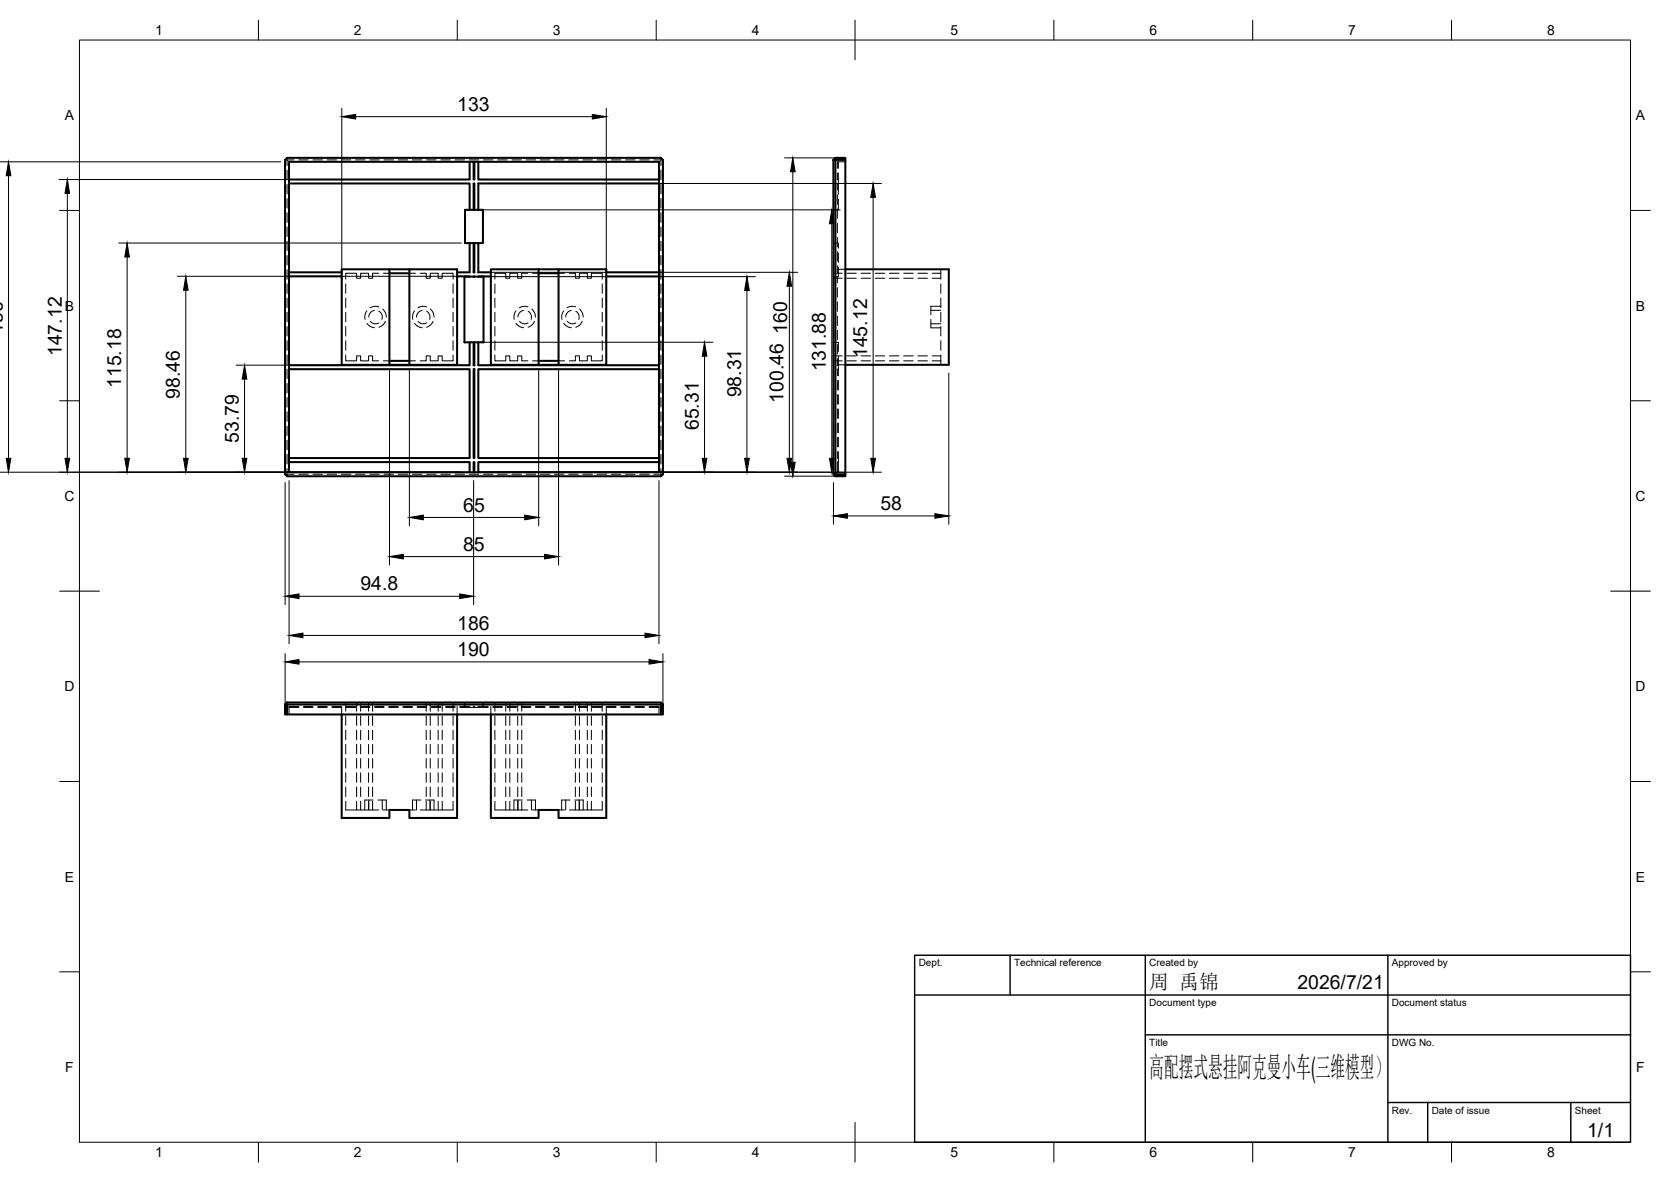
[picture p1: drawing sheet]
<svg xmlns="http://www.w3.org/2000/svg" width="420mm" height="297mm" viewBox="0 0 420 297" stroke-linecap="round" stroke-linejoin="round" font-family="sans-serif">
<!-- layer: Hidden -->
<g fill="none" stroke="#000" stroke-width=".25">
<path d="M72.2 39.7v.5h-.5M166.2 39.7v.5h.5M72.2 42.8v2.4M72.2 46.3v2.4M72.2 49.9v2.4M72.2 53.5v2.4M72.2 57.1v2.3M73.9 40.2h-1.7v1.4M75.1 40.2h2.4M78.7 40.2h2.4M82.3 40.2h2.3M85.8 40.2h2.4"/>
<path d="M89.4 40.2h2.4M93 40.2h2.4M96.6 40.2h2.3M100.1 40.2h2.4M103.7 40.2h2.4M107.3 40.2h2.3M110.8 40.2h2.4M114.4 40.2h2.4M118 40.2h2.4M121.6 40.2h2.4M125.1 40.2h2.4M128.7 40.2h2.4"/>
<path d="M132.3 40.2h2.4M135.8 40.2h2.4M139.4 40.2h2.4M143 40.2h2.4M146.6 40.2h2.3M150.1 40.2h2.4M153.7 40.2h2.4M157.3 40.2h2.4M160.9 40.2h2.3M164.4 40.2h1.8v1.4M166.2 42.8v2.4M166.2 46.3v2.4"/>
<path d="M166.2 49.9v2.4M166.2 53.5v2.4M166.2 57.1v2.3M210.5 43.5v1.6h.3M210.5 48.9v2.4M210.5 52.5v2.4M210.5 56.1v2.4M210.5 59.7v2.3M210.8 43.5v5.3M210.8 50v2.7h-1.3M210.8 40.7v1.6M210.8 46.1h-.3v1.7"/>
<path d="M212.6 40.7h-2.1v1.6M72.2 60.6v2.4M72.2 64.2v2.4M72.2 67.8v2.4M72.2 71.3v2.4M72.2 74.9v2.4M72.2 78.5v2.4M86.9 71.3v2.4M86.9 74.9v2.4M86.9 78.5v2.4M92.2 78.1l-.4 1.1v1M94.1 78a1.71 1.71 0 0 0-1.4 1.7"/>
<path d="M95.2 68.7h-1.5v1.2h-1v-1.2h-2v1.2h-1v-1.2h-2.8v1.5M95.2 77.1l-1.2-.1-.9 .4M95.3 78.2a1.66 1.66 0 0 1 .7 2.1M96.2 77.7l.6 .6 .3 1.4M96.4 68.7h1.5M102.9 68.7h1.6M104.2 78.1l-.4 1.1v1M105.6 68.7h1.6v1.2h1v-1.2h2v1.2h1v-1.2h2.7v1.5M106.1 78a1.71 1.71 0 0 0-1.4 1.7M107.3 77.1l-1.3-.1-.9 .4M107.3 78.2a1.66 1.66 0 0 1 .7 2.1M108.2 77.7l.6 .6 .3 1.4"/>
<path d="M113.9 71.3v2.4M113.9 74.9v2.4M113.9 78.5v2.4M124.4 71.3v2.4M124.4 74.9v2.4M124.4 78.5v2.4M129.8 78.1l-.5 1.1v1M131.6 78a1.71 1.71 0 0 0-1.4 1.7M132.7 68.7h-1.5v1.2h-1v-1.2h-2v1.2h-1v-1.2h-2.8v1.5M132.8 77.1l-1.3-.1-.9 .4M132.8 78.2a1.66 1.66 0 0 1 .7 2.1M133.7 77.7l.8 1 .1 1"/>
<path d="M133.9 68.7h1.5M140.4 68.7h1.6M141.8 78.1l-.5 1.1v1M143.2 68.7h1.5v1.2h1v-1.2h2v1.2h1v-1.2h2.7v1.5M143.6 78a1.71 1.71 0 0 0-1.4 1.7M144.8 77.1l-1.3-.1-.9 .4M144.8 78.2a1.66 1.66 0 0 1 .7 2.1M145.7 77.7l.8 1 .1 1M151.4 71.3v2.4M151.4 74.9v2.4M151.4 78.5v2.4M166.2 60.6v2.4"/>
<path d="M166.2 64.2v2.4M166.2 67.8v2.4M166.2 71.3v2.4M166.2 74.9v2.4M166.2 78.5v2.4M209.5 61.1h1.3v1.3M209.5 68.7h2.3M209.5 69.9h2.3M210.5 66.8v1.6h.3v1.1h-.3v1.6M210.5 63.2v2.4M210.5 72.3v2.4M210.5 75.8v2.4"/>
<path d="M210.5 79.4v2.4M210.5 67.7h2.1M210.8 69.5h-1.3M210.8 63.6v2.4M210.8 67.1v1.3M212.9 68.7h2.4M212.9 69.9h2.4M216.5 68.7h2.4M216.5 69.9h2.4M220.1 68.7h2.4M220.1 69.9h2.4M223.6 68.7h2.4"/>
<path d="M223.6 69.9h2.4M227.2 68.7h2.4M227.2 69.9h2.4M230.8 68.7h2.4M230.8 69.9h2.4M234.1 78h2.5M234.4 68.7h2.2M234.4 69.9h2.2M236.6 77h-2.5v2.1M236.6 67.7v2.5M236.6 71.3v2.4M236.6 74.9v2.4"/>
<path d="M236.6 78.5v2.4M72.2 82.1v2.3M72.2 85.6v2.4M72.2 89.2v2.4M72.2 92.8v2.4M72.2 96.4v2.3M72.2 99.9v2.4M86.9 89.2v1.5h2.8v-1.3h1v1.3h2v-1.3h1v1.3h1.5M86.9 82.1v2.3M86.9 85.6v2.4M92.3 81.3l.8 .7 1 .3M93.1 80.8a1.71 1.71 0 0 0 2.2 .4"/>
<path d="M96.4 90.7h1.5M96.9 80.8l-.7 1-.9 .4M102.9 90.7h1.6M104.3 81.3l.8 .7 1.1 .3M105.1 80.8a1.71 1.71 0 0 0 2.2 .4M108.9 80.8l-.7 1-.9 .4M113.9 89.2v1.5h-2.7v-1.3h-1v1.3h-2v-1.3h-1v1.3h-1.6M113.9 82.1v2.3M113.9 85.6v2.4M124.4 89.2v1.5h2.8v-1.3h1v1.3h2v-1.3h1v1.3h1.5M124.4 82.1v2.3M124.4 85.6v2.4"/>
<path d="M129.8 81.3l.8 .7 1.1 .3M130.6 80.8a1.71 1.71 0 0 0 2.2 .4M133.9 90.7h1.5M134.4 80.8l-.7 1-.9 .4M140.4 90.7h1.6M141.8 81.3l.8 .7 1.1 .3M142.6 80.8a1.71 1.71 0 0 0 2.2 .4M146.4 80.8l-.7 1-.9 .4M151.4 89.2v1.5h-2.7v-1.3h-1v1.3h-2v-1.3h-1v1.3h-1.5M151.4 82.1v2.3M151.4 85.6v2.4M166.2 82.1v2.3"/>
<path d="M166.2 85.6v2.4M166.2 89.2v2.4M166.2 92.8v2.4M166.2 96.4v2.3M166.2 99.9v2.4M209.5 86h1.3v2.3M209.5 90.7h2.3M209.5 89.4h2.3M210.5 83v2.4M210.5 86.6v2.3M210.5 90.1v1.7h.3M210.5 95.6v2.4"/>
<path d="M210.5 99.2v2.4M210.5 91.7h2.1M210.8 89.5v4.9M210.8 95.6v2.4M210.8 99.2v2.4M210.8 92.8h-.3v1.6M212.9 90.7h2.4M212.9 89.4h2.4M216.5 90.7h2.4M216.5 89.4h2.4M220.1 90.7h2.4M220.1 89.4h2.4"/>
<path d="M223.6 90.7h2.4M223.6 89.4h2.4M227.2 90.7h2.4M227.2 89.4h2.4M230.8 90.7h2.4M230.8 89.4h2.4M234.1 80.3v2.1h2.5M234.1 81.4h2.5M234.4 90.7h2.2M234.4 89.4h2.2M236.6 82.1v2.3M236.6 85.6v2.4"/>
<path d="M236.6 89.2v2.5M71.7 119.2h.5v.5M72.2 117.8v1.4h1.7M72.2 103.5v2.4M72.2 107.1v2.3M72.2 110.6v2.4M72.2 114.2v2.4M75.1 119.2h2.4M78.7 119.2h2.4M82.3 119.2h2.3M85.8 119.2h2.4M89.4 119.2h2.4"/>
<path d="M93 119.2h2.4M96.6 119.2h2.3M100.1 119.2h2.4M103.7 119.2h2.4M107.3 119.2h2.3M110.8 119.2h2.4M114.4 119.2h2.4M118 119.2h2.4M121.6 119.2h2.4M125.1 119.2h2.4M128.7 119.2h2.4M132.3 119.2h2.4"/>
<path d="M135.8 119.2h2.4M139.4 119.2h2.4M143 119.2h2.4M146.6 119.2h2.3M150.1 119.2h2.4M153.7 119.2h2.4M157.3 119.2h2.4M160.9 119.2h2.3M166.2 117.8v1.4h-1.8M166.2 103.5v2.4M166.2 107.1v2.3M166.2 110.6v2.4"/>
<path d="M166.2 114.2v2.4M166.7 119.2h-.5v.5M210.5 113.5v1.6h.3M210.5 102.8v2.3M210.5 106.3v2.4M210.5 109.9v2.4M210.8 113.5v5.2M210.8 116.1h-.3v2.6h2.1M210.8 102.8v2.3M210.8 106.3v2.4M210.8 109.9v2.4M72.7 177.8h2.4"/>
<path d="M75.1 177.5h-2.4v2M76.3 177.8h2.4M76.3 177.5h2.4M79.9 177.8h2.4M79.9 177.5h2.4M83.5 177.8h2.4M83.5 177.5h2.4M85.9 177.5v2M86.9 176.5v2.2M86.9 179.9v2.4M87 177.8h2.4M87 177.5h2.4"/>
<path d="M89.7 176.5v2.2M89.7 179.9v2.4M90.6 177.8h2.4M90.6 177.5h2.4M90.7 176.5v2.2M90.7 179.9v2.4M92.7 176.5v2.2M92.7 179.9v2.4M93.7 176.5v2.2M93.7 179.9v2.4M94.2 177.8h2.4M94.2 177.5h2.4"/>
<path d="M97.7 177.8h2.4M97.7 177.5h2.4M101.3 177.8h2.4M101.3 177.5h2.4M104.9 177.8h2.4M104.9 177.5h2.4M107.2 176.5v2.2M107.2 179.9v2.4M108.2 176.5v2.2M108.2 179.9v2.4M108.5 177.8h2.3M108.5 177.5h2.3"/>
<path d="M110.2 176.5v2.2M110.2 179.9v2.4M111.2 176.5v2.2M111.2 179.9v2.4M112.1 177.8h2.3M112.1 177.5h2.3M113.9 176.5v2.2M113.9 179.9v2.4M114.9 177.5v2M115.6 177.8h7.1M115.6 177.5h2.5v.3M116.8 176.5v1"/>
<path d="M116.9 176.5v1M119.1 177.8v-.3h.2v.3M121.4 176.5v1M121.6 176.5v1M122.7 177.5h-2.4v.3M123.4 177.5v2M123.9 177.8h2.4M123.9 177.5h2.4M124.4 176.5v2.2M124.4 179.9v2.4M127.2 176.5v2.2M127.2 179.9v2.4"/>
<path d="M127.5 177.8h2.4M127.5 177.5h2.4M128.2 176.5v2.2M128.2 179.9v2.4M130.2 176.5v2.2M130.2 179.9v2.4M131.1 177.8h2.4M131.1 177.5h2.4M131.2 176.5v2.2M131.2 179.9v2.4M134.6 177.8h2.4M134.6 177.5h2.4"/>
<path d="M138.2 177.8h2.4M138.2 177.5h2.4M141.8 177.8h2.4M141.8 177.5h2.4M144.7 176.5v2.2M144.7 179.9v2.4M145.4 177.8h2.3M145.4 177.5h2.3M145.7 176.5v2.2M145.7 179.9v2.4M147.7 176.5v2.2M147.7 179.9v2.4"/>
<path d="M148.7 176.5v2.2M148.7 179.9v2.4M148.9 177.8h2.4M148.9 177.5h2.4M151.4 176.5v2.2M151.4 179.9v2.4M152.4 177.5v2M152.5 177.8h2.4M152.5 177.5h2.4M156.1 177.8h2.4M156.1 177.5h2.4M159.7 177.8h2.3"/>
<path d="M159.7 177.5h2.3M163.2 177.8h2.5M163.2 177.5h2.5v2M86.9 183.5v2.4M86.9 187.1v2.3M86.9 190.6v2.4M86.9 194.2v2.4M86.9 197.8v2.4M89.7 183.5v2.4M89.7 187.1v2.3M89.7 190.6v2.4M89.7 194.2v2.4"/>
<path d="M89.7 197.8v2.4M90.7 183.5v2.4M90.7 187.1v2.3M90.7 190.6v2.4M90.7 194.2v2.4M90.7 197.8v2.4M92.7 183.5v2.4M92.7 187.1v2.3M92.7 190.6v2.4M92.7 194.2v2.4M92.7 197.8v2.4M93.7 183.5v2.4"/>
<path d="M93.7 187.1v2.3M93.7 190.6v2.4M93.7 194.2v2.4M93.7 197.8v2.4M107.2 183.5v2.4M107.2 187.1v2.3M107.2 190.6v2.4M107.2 194.2v2.4M107.2 197.8v2.4M108.2 183.5v2.4M108.2 187.1v2.3M108.2 190.6v2.4"/>
<path d="M108.2 194.2v2.4M108.2 197.8v2.4M110.2 183.5v2.4M110.2 187.1v2.3M110.2 190.6v2.4M110.2 194.2v2.4M110.2 197.8v2.4M111.2 183.5v2.4M111.2 187.1v2.3M111.2 190.6v2.4M111.2 194.2v2.4M111.2 197.8v2.4"/>
<path d="M113.9 183.5v2.4M113.9 187.1v2.3M113.9 190.6v2.4M113.9 194.2v2.4M113.9 197.8v2.4M124.4 183.5v2.4M124.4 187.1v2.3M124.4 190.6v2.4M124.4 194.2v2.4M124.4 197.8v2.4M127.2 183.5v2.4M127.2 187.1v2.3"/>
<path d="M127.2 190.6v2.4M127.2 194.2v2.4M127.2 197.8v2.4M128.2 183.5v2.4M128.2 187.1v2.3M128.2 190.6v2.4M128.2 194.2v2.4M128.2 197.8v2.4M130.2 183.5v2.4M130.2 187.1v2.3M130.2 190.6v2.4M130.2 194.2v2.4"/>
<path d="M130.2 197.8v2.4M131.2 183.5v2.4M131.2 187.1v2.3M131.2 190.6v2.4M131.2 194.2v2.4M131.2 197.8v2.4M144.7 183.5v2.4M144.7 187.1v2.3M144.7 190.6v2.4M144.7 194.2v2.4M144.7 197.8v2.4M145.7 183.5v2.4"/>
<path d="M145.7 187.1v2.3M145.7 190.6v2.4M145.7 194.2v2.4M145.7 197.8v2.4M147.7 183.5v2.4M147.7 187.1v2.3M147.7 190.6v2.4M147.7 194.2v2.4M147.7 197.8v2.4M148.7 183.5v2.4M148.7 187.1v2.3M148.7 190.6v2.4"/>
<path d="M148.7 194.2v2.4M148.7 197.8v2.4M151.4 183.5v2.4M151.4 187.1v2.3M151.4 190.6v2.4M151.4 194.2v2.4M151.4 197.8v2.4M86.9 201.4v2.1h6.8M89.7 201.4v2.1M90.7 201.4v2.1M92.7 201.4v2.1M92.7 201v2.5"/>
<path d="M93.7 203.5h1.5M93.7 201.4v2.1M93.8 201h-2.1v2.5M95 201h2.1v2.5M96.1 201v2.5M96.4 203.5h1.5M102.9 203.5h1.6M104.7 201v2.5M105.8 201h-2.1v2.5M107 201h2.1v2.5M107.2 201.4v2.1M108.1 201v2.5"/>
<path d="M108.2 201.4v2.1M110.2 201.4v2.1M111.2 201.4v2.1M113.9 201.4v2.1h-8.3M124.4 201.4v2.1h6.8M127.2 201.4v2.1M128.2 201.4v2.1M130.2 201.4v2.1M130.2 201v2.5M131.2 203.5h1.5M131.2 201.4v2.1M131.3 201h-2.1v2.5"/>
<path d="M132.5 201h2.1v2.5M133.6 201v2.5M133.9 203.5h1.5M140.4 203.5h1.6M142.2 201v2.5M143.3 201h-2.1v2.5M144.5 201h2.1v2.5M144.7 201.4v2.1M145.6 201v2.5M145.7 201.4v2.1M147.7 201.4v2.1M148.7 201.4v2.1"/>
<path d="M151.4 201.4v2.1h-8.2"/>
</g>
<!-- layer: Visible -->
<g fill="none" stroke="#000" stroke-width=".51">
<path d="M210.1 39.7h2.5v.5h-2.5v79M71.7 40.2l.5-.5h94l.5 .5v79l-.5 .5h-94l-.5-.5zM72.7 46.1h45.4v6.6M72.7 40.7h93v78h-93zM118.1 40.7v4.4h-45.4M119.1 40.7v4.4h.2v-4.4M119.1 52.7v-6.6h.2v6.6M120.3 40.7v4.4h45.4M165.7 46.1h-45.4v6.6M209.5 40.2h.6v-.5l-.6 .5v79M212.6 40.2v79M72.7 68.4h13.2"/>
<path d="M72.7 69.5h13.2M97.9 68.7h5M97.9 67.7h5M114.9 69.5h3.2M116.8 69.5h4.8v16.5h-4.8zM118.1 61.1v7.3h-3.2M119.1 69.5h.2M119.1 61.1v7.3h.2v-7.3M120.3 61.1h1.1v-8.4h-4.5v8.4h3.4v7.3h3.1M123.4 69.5h-3.1M135.4 67.7h-12v24h12M135.4 67.7v24"/>
<path d="M135.4 68.7h5M135.4 67.7h5M140.4 67.7h12v24h-12zM152.4 68.4h13.3M152.4 69.5h13.3M212.6 67.7h26v24h-26M72.7 92.8h45.4v22.3h-45.4M97.9 91.7v-24h-12v24h29v-24h-12v24M97.9 90.7h5M118.1 86v5.8h-45.4M119.1 92.8h.2v22.3h-.2zM119.1 86v5.8h.2v-5.8"/>
<path d="M120.3 86v5.8h45.4M135.4 90.7h5M135.4 91.7h5M165.7 92.8h-45.4v22.3h45.4M72.7 116.1h45.4v2.6M119.1 118.7v-2.6h.2v2.6M165.7 116.1h-45.4v2.6M209.5 119.2h.6v.5zM210.1 119.2h2.5v.5h-2.5M71.7 177v2.5h.5v-2.5h94v2.5h.5v-2.5M72.2 176.5v.5h-.5zM72.2 176.5h94"/>
<path d="M72.2 179.5h94M85.9 179.5v26.1h12v-2.1h5v2.1h12v-26.1M123.4 179.5v26.1h12v-2.1h5v2.1h12v-26.1M166.2 176.5l.5 .5h-.5z"/>
</g>
<!-- layer: BORDER -->
<g fill="none" stroke="#000" stroke-width=".25">
<path d="M20 10.1h390v276.9h-390zM65 5.1v5M115 5.1v5M165 5.1v5M215 5.1v10M265 5.1v5M315 5.1v5M365 5.1v5M15 52.9h5M410 52.9h5M15 100.7h5M410 100.7h5"/>
<path d="M15 148.6h10M405 148.6h10M15 196.4h5M410 196.4h5M15 244.2h5M410 244.2h5M65 287v5M115 287v5M165 287v5M215 282.1v9.9M265 287v5M315 287v5"/>
<path d="M365 287v5"/>
</g>
<!-- layer: TITLEBLOCK -->
<path d="M230 240.1h180v46.9h-180zM230 250h180M254 240.1v9.9M288 240.1v46.9M349 240.1v46.9M288 260.1h122M349 277.1h61M359 277.1v9.9M395 277.1v9.9" fill="none" stroke="#000" stroke-width=".36"/>
<!-- layer: FD_Dimensions -->
<g fill="none" stroke="#000" stroke-width=".25">
<path d="M85.9 27.2v62.4M89.4 29.3h59.5M152.4 27.2v62.4M197.3 39.7h13.2M0 40.7h70.6M2.1 44.2v71M14.8 45.1h103.4M16.9 48.6v66.6M120.2 52.7h91M122.4 46.1h99.2M199.3 43.2v73M209.1 56.2v59"/>
<path d="M219.5 49.6v65.6M29.9 61.1h86.1M32 64.6v50.6M44.6 69.4h71.4M46.7 72.9v42.3M120.2 68.4h80.4M120.2 69.5h69.7M187.8 73v42.2M198.5 71.9v43.3M59.4 91.8h56.6M61.5 95.3v19.9M97.9 92.8v49.2"/>
<path d="M102.9 92.8v39.4M120.2 86h59M135.4 92.8v39.4M140.4 92.8v49.2M177.1 89.5v25.7M238.6 93.8v37.9M0 118.7h118.2M120.2 118.7h101.4M197.3 119.7h13.2M71.7 121.3v30.6M72.7 120.8v41M101.4 139.9h35.5"/>
<path d="M106.4 130h25.5M119.1 120.8v31.1M165.7 120.8v41M209.6 121.3v10.4M213.1 129.7h22M75.2 149.8h40.4M76.2 159.7h86M71.7 164.2v13.2M75.2 166.3h88M166.7 164.2v13.2"/>
</g>
<g fill="#000" stroke="#000" stroke-width=".25">
<path d="M85.9 29.3l3.5-.5v1.1zM148.9 28.8l3.5 .5-3.5 .6zM2.1 40.7l.6 3.5h-1.1zM16.9 45.1l.6 3.5h-1.2zM199.3 39.7l.6 3.5h-1.1zM209.1 52.7l.6 3.5h-1.1zM219.5 46.1l.6 3.5h-1.2zM32 61.1l.5 3.5h-1.1zM46.7 69.4l.6 3.5h-1.2zM187.8 69.5l.6 3.5h-1.2zM198.5 68.4l.6 3.5h-1.2zM61.5 91.8l.6 3.5h-1.2z"/>
<path d="M177.1 86l.6 3.5h-1.1zM1.6 115.2h1.1l-.6 3.5zM16.3 115.2h1.2l-.6 3.5zM31.4 115.2h1.1l-.5 3.5zM46.1 115.2h1.2l-.6 3.5zM60.9 115.2h1.2l-.6 3.5zM176.6 115.2h1.1l-.6 3.5zM187.2 115.2h1.2l-.6 3.5zM197.9 115.2h1.2l-.6 3.5zM198.8 116.2h1.1l-.6 3.5zM208.6 115.2h1.1l-.6 3.5zM218.9 115.2h1.2l-.6 3.5z"/>
<path d="M97.9 139.9l3.5-.6v1.2zM102.9 130l3.5-.5v1.1zM131.9 129.5l3.5 .5-3.5 .6zM136.9 139.3l3.5 .6-3.5 .6zM209.6 129.7l3.5-.6v1.1zM235.1 129.1l3.5 .6-3.5 .5zM71.7 149.8l3.5-.5v1.1zM72.7 159.7l3.5-.6v1.2zM115.6 149.3l3.5 .5-3.5 .6zM162.2 159.1l3.5 .6-3.5 .6zM71.7 166.3l3.5-.6v1.2zM163.2 165.7l3.5 .6-3.5 .6z"/>
</g>
<text font-size="7.2" x="289" y="270.6">高配摆式悬挂阿克曼小车(三维模型）</text>
<text font-size="5" x="289" y="248.5">周 禹锦</text>
<g font-size="4.9">
<text x="115" y="27.9">133</text>
<text x=".7" y="83.9" transform="rotate(-90 .7 83.9)">156</text>
<text x="197.9" y="83.9" transform="rotate(-90 197.9 83.9)">160</text>
<text x="15.5" y="89.5" transform="rotate(-90 15.5 89.5)">147.12</text>
<text x="207.7" y="93.3" transform="rotate(-90 207.7 93.3)">131.88</text>
<text x="218.1" y="90" transform="rotate(-90 218.1 90)">145.12</text>
<text x="30.5" y="97.5" transform="rotate(-90 30.5 97.5)">115.18</text>
<text x="45.3" y="100.2" transform="rotate(-90 45.3 100.2)">98.46</text>
<text x="186.4" y="99.9" transform="rotate(-90 186.4 99.9)">98.31</text>
<text x="197" y="101.2" transform="rotate(-90 197 101.2)">100.46</text>
<text x="60" y="111.3" transform="rotate(-90 60 111.3)">53.79</text>
<text x="175.7" y="108.1" transform="rotate(-90 175.7 108.1)">65.31</text>
<text x="116.5" y="128.6">65</text>
<text x="221.4" y="128.2">58</text>
<text x="116.5" y="138.4">85</text>
<text x="90.6" y="148.4">94.8</text>
<text x="115" y="158.2">186</text>
<text x="115" y="164.9">190</text>
<text x="326.2" y="248.5">2026/7/21</text>
<text x="399.1" y="285.7">1/1</text>
</g>
<g font-size="3.5">
<text x="39" y="8.8">1</text>
<text x="89" y="8.8">2</text>
<text x="139" y="8.8">3</text>
<text x="189" y="8.8">4</text>
<text x="239" y="8.8">5</text>
<text x="289" y="8.8">6</text>
<text x="339" y="8.8">7</text>
<text x="389" y="8.8">8</text>
<text x="16.3" y="30.2">A</text>
<text x="411.3" y="30.2">A</text>
<text x="16.3" y="78">B</text>
<text x="411.3" y="78">B</text>
<text x="16.2" y="125.9">C</text>
<text x="411.2" y="125.9">C</text>
<text x="16.2" y="173.7">D</text>
<text x="411.2" y="173.7">D</text>
<text x="16.3" y="221.6">E</text>
<text x="411.3" y="221.6">E</text>
<text x="16.4" y="269.4">F</text>
<text x="411.4" y="269.4">F</text>
<text x="39" y="290.8">1</text>
<text x="89" y="290.8">2</text>
<text x="139" y="290.8">3</text>
<text x="189" y="290.8">4</text>
<text x="239" y="290.8">5</text>
<text x="289" y="290.8">6</text>
<text x="339" y="290.8">7</text>
<text x="389" y="290.8">8</text>
</g>
<g font-size="2.5">
<text x="231" y="242.9">Dept.</text>
<text x="255" y="242.9">Technical reference</text>
<text x="289" y="242.9">Created by</text>
<text x="350" y="242.9">Approved by</text>
<text x="289" y="252.8">Document type</text>
<text x="350" y="252.8">Document status</text>
<text x="289" y="262.9">Title</text>
<text x="350" y="262.9">DWG No.</text>
<text x="350" y="279.9">Rev.</text>
<text x="360" y="279.9">Date of issue</text>
<text x="396" y="279.9">Sheet</text>
</g>
</svg>
